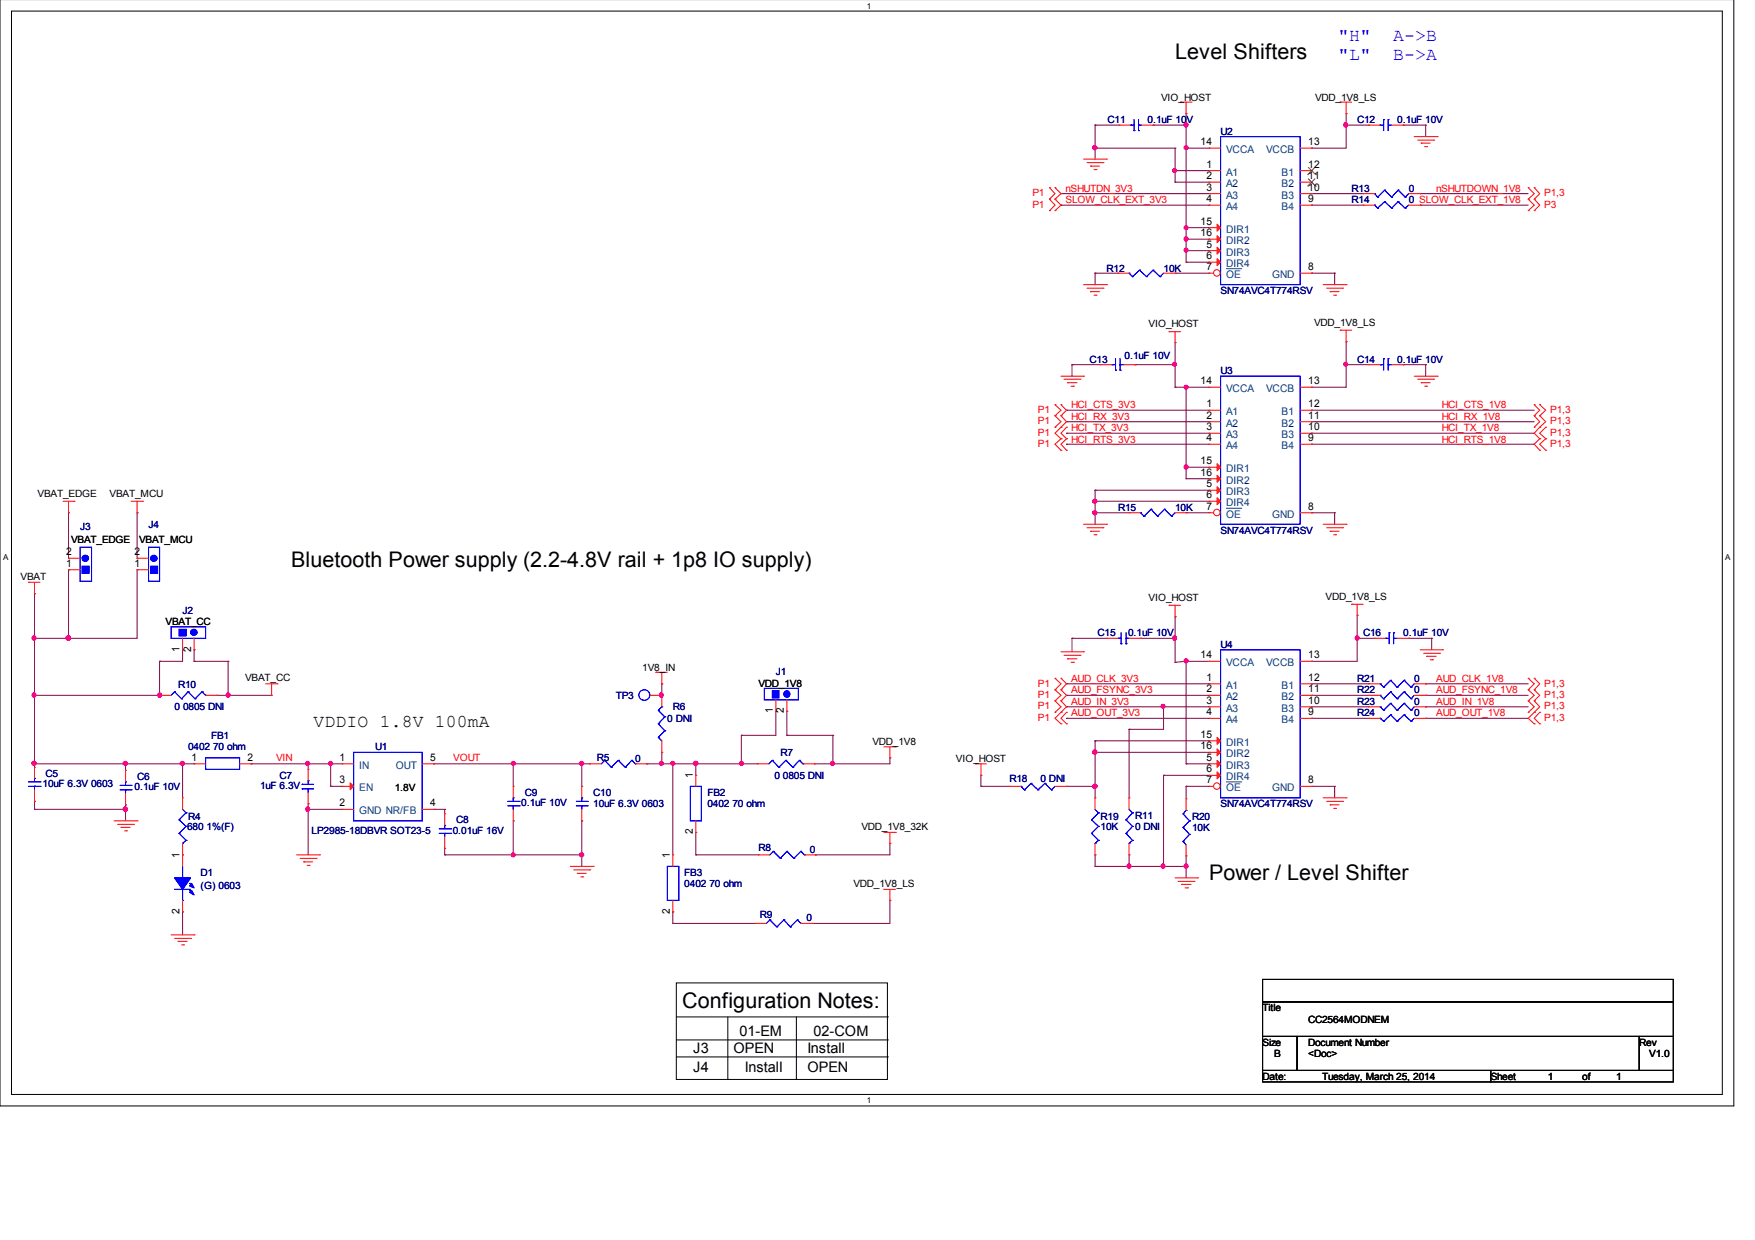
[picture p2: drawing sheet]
<svg xmlns="http://www.w3.org/2000/svg" width="297mm" height="210mm" viewBox="0 0 297 210" stroke-linecap="round" stroke-linejoin="round" font-family="sans-serif">
<path d="M0 -.1v187.3h293.5v-187.3M1.9 1.9h289.6v183.4h-289.6z" fill="none" stroke="#000" stroke-width=".17"/>
<g fill="#fff">
<path d="M146.7 .2h.7v1.4h-.7z"/>
<path d="M146.7 185.5h.7v1.5h-.7z"/>
<path d="M.5 93.6h.9v1.4h-.9z"/>
<path d="M292 93.6h.9v1.4h-.9z"/>
</g>
<g fill="none" stroke="#000" stroke-width=".17">
<path d="M114.5 166.4h35.7v16.3h-35.7zM114.5 172.1h35.7M114.5 176h35.7M114.5 178.9h35.7M123.2 172.1v10.6M134.8 172.1v10.6M150.2 172.1h.1M150.2 176h.1M150.2 178.9h.1M213.7 165.8h69.5v3.8h-69.5zM213.7 169.6h69.5v5.8h-69.5zM213.7 175.4h5.8v5.8h-5.8z"/>
<path d="M219.5 175.4h58v5.8h-58zM277.5 175.4h5.7v5.8h-5.7zM123.2 182.7h.1M134.8 182.7h.1M213.7 181.2h38.6v1.9h-38.6zM252.3 181.2h30.9v1.9h-30.9z"/>
</g>
<g fill="none" stroke="#800040" stroke-width=".17">
<path d="M200.7 19.2h.1M200.7 19.2v25.2M227.8 19.2h.1M227.8 19.2v5.9h-5.8M179.6 34.7h.1M179.6 32.8h.1M179.6 32.8h25M179.6 34.7h25M185.3 25.1h.1M185.3 21.2h.1M185.3 21.2v5.7M185.3 25.1h13.6"/>
<path d="M185.3 21.2h4.1M195.2 21.2h.1M195.2 21.2h5.5M198.9 28.9h.1M198.9 25.1h.1M198.9 30.8h.1M198.9 25.1v5.7M198.9 28.9h5.7M198.9 30.8h5.7M200.7 25.1h.1M200.7 21.2h.1M200.7 38.5h.1"/>
<path d="M200.7 25.1h3.9M200.7 38.5h3.9M222 32.8h.1M222 34.7h.1M222 25.1h.1M222 32.8h8.7M222 34.7h8.7M227.8 21.2h.1M227.8 21.2h3.8M237.5 21.2h.1M237.5 21.2h3.8M240.4 32.8h.1"/>
<path d="M240.4 34.7h.1M240.4 32.8h18.3M240.4 34.7h18.3M241.3 21.2h.1M241.3 21.2v1.9M185.3 46.2h.1M185.3 46.2v2M185.3 46.2h3.9M198.9 58h.1M198.9 46.2h.1M198.9 58v7.5M198.9 46.2h5.7"/>
<path d="M200.7 44.4h.1M200.7 42.4h.1M200.7 40.5h.1M200.7 44.4h3.9M200.7 40.5h3.9M200.7 42.4h3.9M222 46.2h.1M222 46.2h3.9M225.9 46.2h.1M225.9 46.2v2M227.8 57.8h.1M227.8 57.8v7.7h-5.8"/>
<path d="M180.5 75.2h.1M180.5 73.3h.1M180.5 71.4h.1M180.5 69.4h.1M180.5 75.2h24.1M180.5 73.3h24.1M180.5 71.4h24.1M180.5 69.4h24.1M181.4 61.7h.1M181.4 61.7h4.9M181.4 61.7v2M192.1 61.7h.1"/>
<path d="M192.1 61.7h6.8M198.9 65.5h.1M198.9 61.7h.1M198.9 65.5h5.7M200.7 79.1h.1M200.7 65.5h.1M200.7 65.5v15.5M200.7 79.1h3.9M222 65.5h.1M222 75.2h.1M222 73.3h.1M222 71.4h.1"/>
<path d="M222 69.4h.1M222 75.2h37.7M222 73.3h37.7M222 71.4h37.7M222 69.4h37.7M227.8 61.7h.1M227.8 61.7h3.8M237.5 61.7h.1M237.5 61.7h3.8M241.3 61.7h.1M241.3 61.7v2M11.6 86.8h.1"/>
<path d="M11.6 96.4h.1M11.6 86.8v7.7M11.6 96.4v11.6M23.2 86.8h.1M23.2 96.4h.1M23.2 96.4v11.6h-17.4M23.2 86.8v7.7M185.3 84.9h.1M185.3 86.8h.1M185.3 83h.1M185.3 84.9h19.3M185.3 83v5.7"/>
<path d="M185.3 86.8h5.8M185.3 83h19.3M200.7 86.8h.1M200.7 81h.1M200.7 86.8h3.9M200.7 81h3.9M222 86.8h.1M222 86.8h3.9M225.9 86.8h.1M225.9 86.8v1.9M5.8 117.7h.1M5.8 108h.1"/>
<path d="M5.8 100.5h.1M5.8 100.5v29.4M11.6 108h.1M27 111.9h.1M27 111.9v5.8h-21.2M30.9 110h.1M30.9 110v1.9h-3.9M32.9 110h.1M32.9 111.9h.1M32.9 111.9h5.7M32.9 110v1.9M36.7 117.7h.1"/>
<path d="M36.7 117.7h9.3M38.6 117.7h.1M38.6 111.9h.1M38.6 111.9v5.8M112 115.8h.1M112 115.8v1.9M180.5 119.6h.1M180.5 115.8h.1M180.5 117.7h.1M180.5 117.7h24.1M180.5 119.6h24.1M180.5 115.8h24.1"/>
<path d="M181.4 108h.1M181.4 108v2.3M181.4 108h5.9M193 108h.1M193 108h5.9M196.9 119.6h.1M196.9 119.6v3.9h-5.8M198.9 112.1h.1M198.9 108h.1M198.9 104.4h.1M198.9 104.4v7.7M200.7 111.9h.1"/>
<path d="M200.7 111.9h3.9M200.7 111.9l-1.8 .2M200.7 111.9v17.4M222 115.8h.1M222 117.7h.1M222 119.6h.1M222 111.9h.1M222 117.7h9.6M222 119.6h9.6M222 115.8h9.6M229.7 108h.1M229.7 104.2h.1"/>
<path d="M229.7 104.2v7.7h-7.7M229.7 108h3M238.4 108h.1M238.4 108h3.9M241.3 115.8h.1M241.3 117.7h.1M241.3 119.6h.1M241.3 117.7h17.4M241.3 119.6h17.4M241.3 115.8h17.4M242.3 108h.1M242.3 108v2"/>
<path d="M5.8 135.7h.1M5.8 129.3h.1M5.8 137h.1M5.8 129.3h27.1M5.8 137h15.5M5.8 135.7v1.3M21.3 129.3h.1M21.3 137h.1M21.3 136.2h.1M21.3 129.3v1.1M21.3 136.2v2.8M30.9 129.3h.1"/>
<path d="M30.9 129.3v5.8M42.5 129.3h.1M42.5 129.3h15.4M52.2 129.3h.1M52.2 137h.1M52.2 136.1h.1M52.2 129.3v.9M52.2 136.1v8.6M52.2 137h5.7M56 129.3h.1M56 133.1h.1M56 133.1h1.9"/>
<path d="M56 129.3v3.8M73.4 137h.1M73.4 129.3h.1M73.4 129.3h26.4M73.4 137h1.9M75.3 137h.1M75.3 137v.8M86.9 129.3h.1M86.9 139h.1M86.9 129.3v3.8M86.9 139v5.7M98.5 129.3h.1"/>
<path d="M98.5 139h.1M98.5 129.3v3.8M98.5 139v7.7M109.5 129.3h.1M109.5 129.3h18.7M112 129.3h.1M112 127.4h.1M112 127.4v1.9M113.9 129.3h.1M113.9 129.3v15.4M117.8 129.3h.1M117.8 129.3v1.9"/>
<path d="M125.5 124.5h.1M125.5 129.3h.1M125.5 124.5v4.8M131.3 120.4h.1M131.3 120.4v4.1h-5.8M133.2 120.4h.1M133.2 124.5h.1M133.2 124.5h7.8M133.2 120.4v4.1M137.8 129.3h.1M141 124.5h.1M141 129.3h.1"/>
<path d="M141 124.5v4.8M150.6 128.3h.1M150.6 128.3v1h-12.8M166 133.1h.1M166 131.2h.1M166 133.1h4.9M166 131.2v1.9M180.5 121.6h.1M180.5 133.1h.1M180.5 133.1h4.8M180.5 121.6h24.1M185.3 133.1h.1"/>
<path d="M185.3 125.4h.1M185.3 127.4h.1M185.3 125.4v9.7M185.3 125.4h19.3M185.3 127.4h19.3M191.1 123.5h.1M191.1 123.5v11.6M196.9 131.2h.1M196.9 131.2h7.7M196.9 131.2v15.5M200.7 133.1h.1M200.7 129.3h.1"/>
<path d="M200.7 129.3h3.9M200.7 133.1h3.9M200.7 133.1v2.1M222 121.6h.1M222 133.1h.1M222 133.1h3.9M222 121.6h9.6M225.9 133.1h.1M225.9 133.1v2M241.3 121.6h.1M241.3 121.6h17.4M30.9 154.4h.1"/>
<path d="M30.9 154.4v3.9M75.3 143.6h.1M75.3 144.7h.1M75.3 143.6v1.1M75.3 144.7h23.2M86.9 144.7h.1M98.5 144.7h.1M113.9 156.3h.1M113.9 154.4h.1M113.9 154.4v1.9M113.9 156.3h13.9M117.8 140.9h.1"/>
<path d="M117.8 144.7h.1M117.8 144.7h10.6M117.8 140.9v3.8M137.5 156.3h.1M138 144.7h.1M150.6 142.8h.1M150.6 152.4h.1M150.6 142.8v1.9h-12.6M150.6 152.4v3.9h-13.1M185.3 144.7h.1M185.3 146.7h.1M185.3 144.7v2"/>
<path d="M185.3 146.7h15.4M191.1 146.7h.1M191.1 144.7h.1M191.1 144.7v2M196.9 146.7h.1M200.7 144.9h.1M200.7 146.7h.1M200.7 144.9v3.7"/>
</g>
<g fill="#f0f" stroke="#f0f" stroke-width=".17">
<circle cx="56" cy="129.2" r=".34"/>
<circle cx="52" cy="137" r=".36"/>
<circle cx="52.1" cy="129.2" r=".34"/>
<circle cx="98.4" cy="129.2" r=".36"/>
<circle cx="125.5" cy="129.2" r=".34"/>
<circle cx="117.7" cy="129.2" r=".36"/>
<circle cx="86.9" cy="129.2" r=".34"/>
<circle cx="21.2" cy="129.2" r=".36"/>
<circle cx="21.2" cy="137" r=".38"/>
<circle cx="27" cy="117.7" r=".36"/>
<circle cx="5.8" cy="129.2" r=".34"/>
<circle cx="5.7" cy="117.7" r=".36"/>
<circle cx="38.6" cy="117.7" r=".36"/>
<circle cx="30.9" cy="129.2" r=".36"/>
<circle cx="98.4" cy="144.7" r=".36"/>
<circle cx="86.9" cy="144.7" r=".34"/>
<circle cx="113.9" cy="129.2" r=".34"/>
<circle cx="111.9" cy="129.2" r=".34"/>
<circle cx="140.9" cy="129.2" r=".34"/>
<circle cx="111.9" cy="117.7" r=".36"/>
<circle cx="185.3" cy="84.9" r=".36"/>
<circle cx="200.7" cy="79.1" r=".36"/>
<circle cx="185.3" cy="86.8" r=".36"/>
<circle cx="198.8" cy="61.7" r=".34"/>
<circle cx="227.8" cy="61.7" r=".34"/>
<circle cx="200.7" cy="65.5" r=".34"/>
<circle cx="185.3" cy="133.1" r=".36"/>
<circle cx="185.3" cy="25" r=".36"/>
<circle cx="198.8" cy="28.9" r=".34"/>
<circle cx="200.7" cy="146.6" r=".36"/>
<circle cx="196.8" cy="146.6" r=".36"/>
<circle cx="191.1" cy="146.6" r=".36"/>
<circle cx="196.8" cy="119.6" r=".34"/>
<circle cx="198.8" cy="108" r=".36"/>
<circle cx="229.7" cy="108" r=".36"/>
<circle cx="200.7" cy="111.9" r=".34"/>
<circle cx="200.7" cy="21.1" r=".36"/>
<circle cx="227.7" cy="21.1" r=".36"/>
<circle cx="200.7" cy="38.5" r=".34"/>
<circle cx="200.7" cy="25" r=".34"/>
<circle cx="200.7" cy="42.3" r=".34"/>
<circle cx="200.7" cy="40.4" r=".36"/>
<circle cx="11.6" cy="108" r=".38"/>
<circle cx="5.7" cy="108" r=".36"/>
<circle cx="185.3" cy="127.3" r=".38"/>
</g>
<g fill="none" stroke="#f00" stroke-width=".17">
<path d="M199.8 17.3h.1M199.8 17.3h2M200.7 19.2h.1M200.7 17.3v1.9M226.8 17.3h.1M226.8 17.3h2M227.8 19.2h.1M227.8 17.3v1.9M177.6 33.7h.1M177.6 35.7h.1M177.6 31.8h.1M177.6 33.7l1 1-1 1"/>
<path d="M177.6 31.8l1 1-1 .9M178.6 35.7h.1M178.6 33.7h.1M178.6 31.8h.1M178.6 33.7l1 1-1 1M178.6 31.8l1 1-1 .9M183.4 26.9h3.9M184 27.5h2.7M184.6 28.1h.1M184.6 28.1h1.5M185.2 28.7h.3M185.5 28.7h.1"/>
<path d="M186.7 27.5h.1M187.3 26.9h.1M189.4 21.2h.1M189.4 21.2h1.9M193.2 21.2h2M195.2 21.2h.1M239.4 23.1h3.8M239.9 23.7h2.8M240.5 24.2h.1M240.5 24.2h1.6M241.1 24.8h.4M241.5 24.8h.1"/>
<path d="M242.7 23.7h.1M243.2 23.1h.1M258.7 33.7h.1M258.7 35.7h.1M258.7 31.8h.1M258.7 33.7l1 1-1 1M258.7 31.8l1 1-1 .9M259.7 33.7h.1M259.7 35.7h.1M259.7 31.8h.1M259.7 33.7l.9 1-.9 1M259.7 31.8l.9 1-.9 .9"/>
<path d="M183.4 48.2h3.9M184 48.8h2.7M184.6 49.4h.1M184.6 49.4h1.5M185.2 50h.3M185.5 50h.1M186.7 48.8h.1M187.3 48.2h.1M189.2 46.2h.1M189.2 46.2h1.9M196.9 46.2h2M197.9 56.1h.1"/>
<path d="M197.9 56.1h1.9M198.9 58h.1M198.9 46.2h.1M198.9 56.1v1.9M223.9 48.2h3.9M224.5 48.8h2.7M225.1 49.4h.1M225.1 49.4h1.6M225.7 50h.4M226.1 50h.1M226.8 55.9h.1M226.8 55.9h2"/>
<path d="M227.2 48.8h.1M227.8 57.8h.1M227.8 48.2h.1M227.8 55.9v1.9M178.6 68.5h.1M178.6 70.4h.1M178.6 72.3h.1M178.6 68.5l1 .9-1 1M178.6 70.4l1 1-1 .9M179.6 70.4h.1M179.6 68.5h.1M179.6 72.3h.1"/>
<path d="M179.6 74.3h.1M179.6 76.2h.1M179.6 63.7h3.8M179.6 68.5l.9 .9-.9 1M179.6 70.4l.9 1-1.9 1.9 1 1M179.6 74.3l-1 .9 1 1M180.1 64.2h2.7M180.5 72.3h.1M180.5 74.3h.1M180.5 76.2h.1M180.5 72.3l-.9 1 .9 1M180.5 74.3l-.9 .9 .9 1"/>
<path d="M180.7 64.8h.1M180.7 64.8h1.6M181.3 65.4h.4M181.7 65.4h.1M182.8 64.2h.1M183.4 63.7h.1M186.3 61.7h.1M186.3 61.7h1.9M190.2 61.7h1.9M192.1 61.7h.1M204.6 79.1h.1M204.6 79.1h2"/>
<path d="M220 69.4h2M220 71.4h2M220 73.3h2M220 75.2h2M220 65.5h2M222 69.4h.1M222 71.4h.1M222 73.3h.1M222 75.2h.1M222 65.5h.1M239.4 63.7h3.8M239.9 64.2h2.8"/>
<path d="M240.5 64.8h.1M240.5 64.8h1.6M241.1 65.4h.4M241.5 65.4h.1M242.7 64.2h.1M243.2 63.7h.1M259.7 70.4h.1M259.7 72.3h.1M259.7 68.5h.1M259.7 70.4l.9 1-.9 .9M259.7 68.5l.9 .9-.9 1M260.6 70.4h.1"/>
<path d="M260.6 72.3h.1M260.6 68.5h.1M260.6 74.3h.1M260.6 76.2h.1M260.6 70.4l1 1-1 .9M260.6 68.5l1 .9-1 1M260.6 72.3l-.9 1 .9 1M260.6 74.3l-.9 .9 .9 1M261.6 72.3h.1M261.6 74.3h.1M261.6 76.2h.1M261.6 72.3l-1 1 1 1"/>
<path d="M261.6 74.3l-1 .9 1 1M4.8 98.6h.1M4.8 98.6h2M5.8 98.6v1.9M10.7 84.9h1.8M11.6 86.8h.1M11.6 96.4h.1M11.6 94.5h.1M11.6 84.9v1.9M11.6 96.4h1.9M11.6 94.5h1.9M12.5 84.9h.1"/>
<path d="M22.2 84.9h1.9M23.2 86.8h.1M23.2 84.9v1.9M24.1 84.9h.1M183.4 88.7h3.9M184 89.3h2.7M184.6 89.9h.1M184.6 89.9h1.5M185.2 90.5h.3M185.5 90.5h.1M186.7 89.3h.1M187.3 88.7h.1"/>
<path d="M220 86.8h2M222 86.8h.1M223.9 88.7h3.9M224.5 89.3h2.7M225.1 89.9h.1M225.1 89.9h1.6M225.7 90.5h.4M226.1 90.5h.1M227.2 89.3h.1M227.8 88.7h.1M5.8 100.5h.1M30.9 110h.1"/>
<path d="M30.9 108v2M32.9 110h.1M32.9 108v2M45 115.8h1.9M46 117.7h.1M46 115.8v1.9M46.9 115.8h.1M110.1 117.7h1.9M111 113.8h.1M111 113.8h1.9M112 115.8h.1M112 117.7h.1"/>
<path d="M112 113.8v2M178.6 116.8h.1M178.6 118.6h.1M178.6 114.8h.1M178.6 114.8l1 1-1 1M178.6 116.8l1 .9-1 .9M178.6 118.6l1 1-1 1M179.6 118.6h.1M179.6 116.8h.1M179.6 114.8h.1M179.6 110.3h3.8M179.6 116.8l.9 .9-.9 .9"/>
<path d="M179.6 114.8l.9 1-.9 1M179.6 118.6l.9 1-1.9 2 1 .9M180.1 110.9h2.7M180.7 111.5h.1M180.7 111.5h1.6M181.3 112.1h.4M181.7 112.1h.1M182.8 110.9h.1M183.4 110.3h.1M197.9 102.5h.1M197.9 102.5h1.9M198.9 104.4h.1"/>
<path d="M198.9 102.5v1.9M228.8 102.3h.1M228.8 102.3h1.9M229.7 104.2h.1M229.7 102.3v1.9M231.6 115.8h.1M231.6 115.8h2M239.4 115.8h1.9M240.4 110h3.8M241 110.6h2.7M241.3 115.8h.1M241.5 111.1h.1"/>
<path d="M241.5 111.1h1.6M242.1 111.7h.4M242.5 111.7h.1M243.7 110.6h.1M244.2 110h.1M258.7 114.8h.1M258.7 116.8h.1M258.7 118.6h.1M258.7 114.8l1 1-1 1M258.7 116.8l1 .9-1 .9M258.7 118.6l1 1-1 1M259.7 114.8h.1"/>
<path d="M259.7 116.8h.1M259.7 118.6h.1M259.7 114.8l.9 1-.9 1M259.7 116.8l.9 .9-.9 .9M259.7 118.6l.9 1-1.9 2 1 .9M5.8 129.9h.1M5.8 135.7h.1M5.8 129.9v1.9M5.8 133.7v2M19.3 139h3.9M19.9 139.5h2.7M22.6 139.5h.1"/>
<path d="M23.2 139h.1M32.9 129.3h.1M32.9 129.3h1.9M40.6 129.3h1.9M42.5 129.3h.1M52.2 130.2h.1M52.2 136.1h.1M52.2 130.2v2M52.2 134.1v2M86.9 133.1h.1M86.9 139h.1M86.9 133.1v2"/>
<path d="M86.9 137v2M98.5 133.1h.1M98.5 139h.1M98.5 133.1v2M98.5 137v2M117.8 131.2h.1M117.8 131.2v1.9M117.8 139v1.9M149.6 126.4h2M150.6 128.3h.1M150.6 126.4v1.9M151.6 126.4h.1"/>
<path d="M165.1 129.3h.1M165.1 129.3h1.9M166 131.2h.1M166 129.3v1.9M170.9 133.1h.1M170.9 133.1h1.9M178.6 120.6h.1M178.6 133.1h1.9M179.6 120.6h.1M179.6 122.5h.1M180.5 120.6h.1M180.5 122.5h.1"/>
<path d="M180.5 133.1h.1M180.5 120.6l-.9 1 .9 .9M223.9 135.1h3.9M224.5 135.7h2.7M225.1 136.2h.1M225.1 136.2h1.6M225.7 136.8h.4M226.1 136.8h.1M227.2 135.7h.1M227.8 135.1h.1M258.7 120.6h.1M259.7 120.6h.1"/>
<path d="M259.7 122.5h.1M260.6 120.6h.1M260.6 122.5h.1M260.6 120.6l-.9 1 .9 .9M20.5 140.1h.1M20.5 140.1h1.5M21.1 140.6h.3M21.4 140.6h.1M29 158.3h3.9M29.5 158.8h2.8M30.1 159.4h.1M30.1 159.4h1.6"/>
<path d="M30.7 159.9h.4M31.1 159.9h.1M32.3 158.8h.1M32.9 158.3h.1M50.2 144.7h3.9M50.8 145.3h2.7M51.4 145.9h.1M51.4 145.9h1.5M52 146.5h.3M52.3 146.5h.1M53.5 145.3h.1M54.1 144.7h.1"/>
<path d="M96.5 146.7h3.9M97.1 147.2h2.7M97.7 147.8h.1M97.7 147.8h1.5M98.3 148.4h.3M98.6 148.4h.1M99.8 147.2h.1M100.4 146.7h.1M117.8 140.9h.1M149.6 150.6h.1M149.6 140.9h2M149.6 150.6h2"/>
<path d="M150.6 142.8h.1M150.6 152.4h.1M150.6 140.9v1.9M150.6 150.6v1.8M151.6 140.9h.1M198.9 148.6h3.8M199.4 149.2h2.7M200 149.7h.1M200 149.7h1.6M200.6 150.3h.4M201 150.3h.1M202.1 149.2h.1"/>
<path d="M202.7 148.6h.1"/>
</g>
<g fill="none" stroke="#00f" stroke-width=".17">
<path d="M191.3 21.2h.1M191.3 21.2h.6M191.9 22.1h.1M191.9 20.2v1.9M192.7 22.1h.1M192.7 21.2h.1M192.7 20.2v1.9M192.7 21.2h.5M191.1 46.2h.1M191.1 46.2l.6 .6M191.7 46.8h.1M192.9 45.7h.1"/>
<path d="M192.9 45.7l-1.2 1.1M192.9 45.7l1.2 1.1M194.1 46.8h.1M195.2 45.7h.1M195.2 45.7l1.1 1.1M195.2 45.7l-1.1 1.1M196.3 46.8h.1M196.9 46.2l-.6 .6M188.2 61.7h.1M188.2 61.7h.6M188.8 62.7h.1M188.8 60.7v2"/>
<path d="M189.6 62.7h.1M189.6 61.7h.1M189.6 60.7v2M189.6 61.7h.6M206.6 63.7h13.4v25h-13.4zM13.5 92.6h2v5.8h-2zM29 106.1h5.8v1.9h-5.8zM233.6 115.8h.1M233.6 115.8l.6 .5M234.2 116.3h.1M235.4 115.2h.1M235.4 115.2l-1.2 1.1"/>
<path d="M235.4 115.2l1.1 1.1M236.5 116.3h.1M237.7 115.2h.1M237.7 115.2l1.1 1.1M237.7 115.2l-1.2 1.1M238.8 116.3h.1M239.4 115.8l-.6 .5M4.8 132.3h2M4.8 133.1h2M5.8 131.8h.1M5.8 133.1h.1M5.8 131.8v.5"/>
<path d="M5.8 133.1v.6M6.8 132.3h.1M6.8 133.1h.1M34.8 128.3h5.8v1.9h-5.8zM51.1 132.8h.1M51.1 133.5h.1M51.1 132.8h2M51.1 133.5h2M52.2 132.2h.1M52.2 133.5h.1M52.2 132.2v.6M52.2 133.5v.6"/>
<path d="M85.9 135.7h2M85.9 136.4h2M86.9 135.1h.1M86.9 136.4h.1M86.9 135.1v.6M86.9 136.4v.6M87.9 135.7h.1M87.9 136.4h.1M97.5 135.7h1.9M97.5 136.4h1.9M98.5 135.1h.1M98.5 136.4h.1"/>
<path d="M98.5 135.1v.6M98.5 136.4v.6M99.4 135.7h.1M99.4 136.4h.1M116.8 133.1h1.9v5.9h-1.9zM172.8 133.1h.1M172.8 133.1l.6 .6M173.4 133.7h.1M174.5 132.6h.1M174.5 132.6l-1.1 1.1M174.5 132.6l1.2 1.1M175.7 133.7h.1"/>
<path d="M176.9 132.6h.1M176.9 132.6l1.1 1.1M176.9 132.6l-1.2 1.1M178 133.7h.1M178.6 133.1l-.6 .6"/>
<circle cx="109.1" cy="117.7" r=".91"/>
</g>
<g fill="#00f" stroke="#00f" stroke-width=".17">
<path d="M13.9 95.9h1.2v1.1h-1.2z" fill-rule="evenodd"/>
<path d="M13.9 95.9h1.2v1.1h-1.2z" fill-rule="evenodd"/>
<path d="M30.3 106.5h1.2v1.1h-1.2z" fill-rule="evenodd"/>
<path d="M30.3 106.5h1.2v1.1h-1.2z" fill-rule="evenodd"/>
<circle cx="14.5" cy="94.5" r=".53"/>
<circle cx="32.8" cy="107" r=".53"/>
</g>
<path d="M206 78.5l.6 .6-.6 .6z" fill="#f00" stroke="#f00" stroke-width=".17"/>
<circle cx="206" cy="86.8" r=".55" fill="#fff" stroke="#f00" stroke-width=".17"/>
<g fill="none" stroke="#f00" stroke-width=".17">
<path d="M231.6 21.2h.1M231.6 21.2h2M235.5 21.2h2M237.5 21.2h.1M204.6 65.5h.1M204.6 75.2h.1M204.6 73.3h.1M204.6 71.4h.1M204.6 69.4h.1M204.6 65.5h2M204.6 75.2h2M204.6 73.3h2"/>
<path d="M204.6 71.4h2M204.6 69.4h2M204.6 86.8h.1M204.6 81h.1M204.6 83h.1M204.6 84.9h.1M204.6 86.8h.8M204.6 81h2M204.6 83h2M204.6 84.9h2M112 117.7h.1M112 117.7v1.9"/>
<path d="M131.3 118.5v1.9M133.2 118.5v1.9M187.3 108h.1M187.3 108h1.9M191.1 108h1.9M193 108h.1M220 117.7h2M220 115.8h2M220 119.6h2M220 111.9h2M222 115.8h.1M222 117.7h.1"/>
<path d="M222 119.6h.1M222 111.9h.1M231.6 117.7h.1M231.6 117.7h2M239.4 117.7h1.9M241.3 117.7h.1M112 127.4h.1M112 125.4v2M131.3 120.4h.1M133.2 120.4h.1M191.1 135.1h.1M191.1 135.1v1.9"/>
<path d="M200.7 135.2h.1M200.7 135.2v2M204.6 125.4h.1M204.6 125.4h2M220 133.1h2M220 121.6h2M222 133.1h.1M222 121.6h.1M113.9 144.7h.1M113.9 154.4h.1M113.9 144.7v2M113.9 152.4v2"/>
<path d="M191.1 144.7h.1M191.1 142.8v1.9M200.7 144.9h.1M200.7 143v1.9"/>
</g>
<path d="M207.5 86h2.6M210.1 86h.1" fill="none" stroke="#004080" stroke-width=".17"/>
<g fill="#f00" stroke="#f00" stroke-width=".17">
<path d="M206 80.4l.6 .6-.6 .6z"/>
<path d="M206 82.4l.6 .6-.6 .6z"/>
<path d="M206 84.3l.6 .6-.6 .5z"/>
<path d="M206 124.8l.6 .6-.6 .6z"/>
</g>
<g fill="none" stroke="#00f" stroke-width=".17">
<path d="M233.6 21.2h.1M233.6 21.2h.6M234.2 20.2h.1M234.2 20.2v1.9M234.9 20.2h.1M234.9 21.2h.1M234.9 20.2v1.9M234.9 21.2h.6M112 119.6h.1M112 119.6l-.6 .6M129.4 116.5h5.7v2h-5.7zM189.2 108h.1"/>
<path d="M189.2 108h.5M189.7 109h.1M189.7 107.1v1.9M190.6 109h.1M190.6 108h.1M190.6 107.1v1.9M190.6 108h.5M206.6 110h13.4v25.1h-13.4zM233.6 117.7h.1M233.6 117.7l.6 .6M234.2 118.3h.1M235.4 117.1h.1"/>
<path d="M235.4 117.1l-1.2 1.2M235.4 117.1l1.1 1.2M236.5 118.3h.1M237.7 117.1h.1M237.7 117.1l1.1 1.2M237.7 117.1l-1.2 1.2M238.8 118.3h.1M239.4 117.7l-.6 .6M111.4 124.8h.1M111.4 122.5h.1M111.4 120.2h.1M111.4 124.8l.6 .6"/>
<path d="M111.4 122.5l1.1 1.2M111.4 120.2l1.1 1.1M112.5 123.7h.1M112.5 121.3h.1M112.5 123.7l-1.1 1.1M112.5 121.3l-1.1 1.2M190.6 138.8h.1M190.6 138.8l1.1 1.1M191.1 137l.6 .6M191.7 137.6h.1M191.7 139.9h.1M191.7 137.6l-1.1 1.2"/>
<path d="M191.7 139.9l-1.1 1.2M200.2 137.8h.1M200.2 137.8l1.1 1.2M200.7 137.2h.1M200.7 137.2l-.5 .6M201.3 139h.1M201.3 139l-1.1 1.1M112.9 146.7h2v5.7h-2zM190.6 141.1h.1M190.6 141.1l1.1 1.2M191.1 142.8h.1M191.7 142.3h.1"/>
<path d="M191.7 142.3l-.6 .5M200.2 142.4h.1M200.2 140.1h.1M200.2 142.4l.5 .6M200.2 140.1l1.1 1.1M201.3 141.2h.1M201.3 141.2l-1.1 1.2"/>
</g>
<g fill="#00f" stroke="#00f" stroke-width=".17">
<path d="M130.7 116.9h1.1v1.2h-1.1z" fill-rule="evenodd"/>
<path d="M130.7 116.9h1.1v1.2h-1.1z" fill-rule="evenodd"/>
<circle cx="133.2" cy="117.5" r=".53"/>
</g>
<circle cx="206" cy="133.1" r=".55" fill="#fff" stroke="#f00" stroke-width=".17"/>
<g fill="none" stroke="#f00" stroke-width=".17">
<path d="M204.6 38.5h.1M204.6 38.5h2M220 28.9h2M220 30.8h2M220 32.8h2M220 34.7h2M220 25.1h2M222 28.9h.1M222 30.8h.1M222 32.8h.1M222 34.7h.1M222 25.1h.1"/>
<path d="M220 46.2h2M222 46.2h.1M204.6 111.9h.1M204.6 119.6h.1M204.6 117.7h.1M204.6 115.8h.1M204.6 111.9h2M204.6 119.6h2M204.6 117.7h2M204.6 115.8h2M204.6 133.1h.1M204.6 127.4h.1"/>
<path d="M204.6 121.6h.1M204.6 129.3h.1M204.6 131.2h.1M204.6 133.1h.8M204.6 127.4h2M204.6 121.6h2M204.6 129.3h2M204.6 131.2h2M128.4 144.7h.1M128.4 144.7h1.9M136.1 144.7h1.9M138 144.7h.1"/>
</g>
<path d="M207.5 132.3h2.6M210.1 132.3h.1" fill="none" stroke="#004080" stroke-width=".17"/>
<g fill="#f00" stroke="#f00" stroke-width=".17">
<path d="M206 126.8l.6 .6-.6 .5z"/>
<path d="M206 128.7l.6 .6-.6 .6z"/>
<path d="M206 130.7l.6 .5-.6 .6z"/>
<path d="M206 37.9l.6 .6-.6 .6z"/>
</g>
<g fill="none" stroke="#00f" stroke-width=".17">
<path d="M206.6 23.1h13.4v25.1h-13.4zM130.9 144.1h.1M130.9 144.1l-.6 .6M130.9 144.1l1.2 1.2M132.1 145.3h.1M133.2 144.1h.1M133.2 144.1l-1.1 1.2M133.2 144.1l1.2 1.2M134.4 145.3h.1M135.6 144.1h.1M135.6 144.1l-1.2 1.2M135.6 144.1l.5 .6"/>
<path d="M136.1 144.7h.1"/>
</g>
<path d="M221.3 29.6h.1M221.3 31.5h.1M221.4 28.3l1.3 1.3M221.4 30.2l1.3 1.3M222.6 28.3l-1.3 1.3M222.6 30.2l-1.3 1.3M222.7 29.6h.1M222.7 31.5h.1" fill="none" stroke="#804000" stroke-width=".17"/>
<circle cx="206" cy="46.2" r=".55" fill="#fff" stroke="#f00" stroke-width=".17"/>
<g fill="none" stroke="#f00" stroke-width=".17">
<path d="M204.6 25.1h.1M204.6 34.7h.1M204.6 32.8h.1M204.6 30.8h.1M204.6 28.9h.1M204.6 25.1h2M204.6 34.7h2M204.6 32.8h2M204.6 30.8h2M204.6 28.9h2M230.7 32.8h.1M230.7 34.7h.1"/>
<path d="M230.7 34.7h2M230.7 32.8h2M238.4 34.7h2M238.4 32.8h2M240.4 32.8h.1M240.4 34.7h.1M204.6 46.2h.1M204.6 40.5h.1M204.6 42.4h.1M204.6 44.4h.1M204.6 46.2h.8M204.6 40.5h2"/>
<path d="M204.6 42.4h2M204.6 44.4h2M231.6 61.7h.1M231.6 61.7h2M235.5 61.7h2M237.5 61.7h.1M23.2 96.4h.1M23.2 94.5h.1M23.2 96.4h1.9M23.2 94.5h1.9M191.1 86.8h.1M191.1 86.8h1.9"/>
<path d="M198.9 86.8h1.8M200.7 86.8h.1M27 117.7h.1M27 117.7h2M34.8 117.7h1.9M36.7 117.7h.1M231.6 119.6h.1M231.6 119.6h2M232.7 108h.1M232.7 108h1.8M236.5 108h1.9M238.4 108h.1"/>
<path d="M239.4 119.6h1.9M241.3 119.6h.1M21.3 130.4h.1M21.3 136.2h.1M21.3 130.4v1.9M21.3 134.3v1.9M30.9 135.1h.1M30.9 135.1v1.9M57.9 129.3h.1M57.9 133.1h.1M57.9 137h.1M57.9 129.3h2"/>
<path d="M57.9 133.1h2M57.9 137h2M71.5 129.3h1.9M71.5 137h1.9M73.4 129.3h.1M73.4 137h.1M75.3 137.8h.1M75.3 137.8v1.9M99.8 129.3h.1M99.8 129.3h2M107.5 129.3h2M109.5 129.3h.1"/>
<path d="M128.2 129.3h.1M128.2 129.3h1.9M135.9 129.3h1.9M137.8 129.3h.1M185.3 135.1h.1M185.3 135.1v1.9M231.6 121.6h.1M231.6 121.6h2M239.4 121.6h1.9M241.3 121.6h.1M30.9 144.7h.1M30.9 154.4h.1"/>
<path d="M30.9 142.8v3.9M30.9 152.4v2M75.3 143.6h.1M75.3 141.7v1.9M127.8 156.3h.1M127.8 156.3h1.9M135.6 156.3h1.9M137.5 156.3h.1M185.3 144.7h.1M185.3 142.8v1.9"/>
</g>
<path d="M207.5 45.5h2.6M210.1 45.5h.1" fill="none" stroke="#004080" stroke-width=".17"/>
<g fill="#f00" stroke="#f00" stroke-width=".17">
<path d="M206 39.9l.6 .6-.6 .6z"/>
<path d="M206 41.8l.6 .6-.6 .6z"/>
<path d="M206 43.8l.6 .6-.6 .6z"/>
<path d="M59.3 132.5l.6 .6-.6 .6z"/>
</g>
<g fill="none" stroke="#00f" stroke-width=".17">
<path d="M232.7 32.8h.1M232.7 34.7h.1M232.7 32.8l.5 .6M232.7 34.7l.5 .5M233.2 33.4h.1M233.2 35.2h.1M234.4 32.2h.1M234.4 34.1h.1M234.4 32.2l-1.2 1.2M234.4 32.2l1.1 1.2M234.4 34.1l-1.2 1.1M234.4 34.1l1.1 1.1"/>
<path d="M235.5 33.4h.1M235.5 35.2h.1M236.6 32.2h.1M236.6 34.1h.1M236.6 32.2l1.2 1.2M236.6 32.2l-1.1 1.2M236.6 34.1l1.2 1.1M236.6 34.1l-1.1 1.1M237.8 33.4h.1M237.8 35.2h.1M238.4 32.8l-.6 .6M238.4 34.7l-.6 .5"/>
<path d="M233.6 61.7h.1M233.6 61.7h.6M234.2 60.7h.1M234.2 60.7v2M234.9 60.7h.1M234.9 61.7h.1M234.9 60.7v2M234.9 61.7h.6M25.1 92.6h1.9v5.8h-1.9zM193 86.8h.1M193 86.8l.6 .6M193.6 87.4h.1"/>
<path d="M194.8 86.2h.1M194.8 86.2l-1.2 1.2M194.8 86.2l1.1 1.2M195.9 87.4h.1M197.1 86.2h.1M197.1 86.2l1.2 1.2M197.1 86.2l-1.2 1.2M198.3 87.4h.1M198.9 86.8l-.6 .6M29.5 117.1h.1M29.5 117.1l-.5 .6M29.5 117.1l1.2 1.2"/>
<path d="M30.7 118.3h.1M31.8 117.1h.1M31.8 117.1l-1.1 1.2M31.8 117.1l1.2 1.2M33 118.3h.1M34.2 117.1h.1M34.2 117.1l-1.2 1.2M34.2 117.1l.6 .6M34.8 117.7h.1M233.6 119.6h.1M233.6 119.6l.6 .6M234.5 108h.1"/>
<path d="M234.5 108h.6M235.1 107.1h.1M235.1 107.1v1.9M235.4 119.1h.1M235.4 119.1l-1.2 1.1M235.4 119.1l1.1 1.1M235.9 107.1h.1M235.9 108h.1M235.9 107.1v1.9M235.9 108h.6M237.7 119.1h.1M237.7 119.1l1.1 1.1"/>
<path d="M237.7 119.1l-1.2 1.1M239.4 119.6l-.6 .6M20.3 132.9h1.9M20.3 133.7h1.9M21.3 132.3h.1M21.3 133.7h.1M21.3 132.3v.6M21.3 133.7v.6M22.2 132.9h.1M22.2 133.7h.1M30.3 138.8h.1M30.3 138.8l1.2 1.1"/>
<path d="M30.9 137l.6 .6M31.5 137.6h.1M31.5 139.9h.1M31.5 137.6l-1.2 1.2M31.5 139.9l-1.2 1.2M59.9 127.4h11.6v11.6h-11.6zM75.3 139.7h.1M75.3 139.7v.6M102.4 128.7h.1M102.4 128.7l-.6 .6M102.4 128.7l1.1 1.2M103.5 129.9h.1"/>
<path d="M104.6 128.7h.1M104.6 128.7l-1.1 1.2M104.6 128.7l1.2 1.2M105.8 129.9h.1M106.9 128.7h.1M106.9 128.7l-1.1 1.2M106.9 128.7l.6 .6M107.5 129.3h.1M130.7 128.7h.1M130.7 128.7l-.6 .6M130.7 128.7l1.1 1.2M131.8 129.9h.1"/>
<path d="M133 128.7h.1M133 128.7l-1.2 1.2M133 128.7l1.2 1.2M134.2 129.9h.1M135.3 128.7h.1M135.3 128.7l-1.1 1.2M135.3 128.7l.6 .6M135.9 129.3h.1M184.7 138.8h.1M184.7 138.8l1.2 1.1M185.3 137l.6 .6M185.9 137.6h.1"/>
<path d="M185.9 139.9h.1M185.9 137.6l-1.2 1.2M185.9 139.9l-1.2 1.2M233.6 121.6h.1M233.6 121.6l.6 .5M234.2 122.1h.1M234.2 120.2h.1M235.4 121h.1M235.4 121l-1.2 1.1M235.4 121l1.1 1.1M236.5 122.1h.1M236.5 120.2h.1"/>
<path d="M237.7 121h.1M237.7 121l1.1 1.1M237.7 121l-1.2 1.1M238.8 122.1h.1M238.8 120.2h.1M239.4 121.6l-.6 .5M29.5 150.6h.1M29.5 150.6h2.8M30.3 141.1h.1M30.3 141.1l1.2 1.2M30.9 142.8h.1M30.9 148.6h.1"/>
<path d="M30.9 152.4h.1M30.9 146.7v1.9M30.9 150.6v1.8M31.5 142.3h.1M31.5 142.3l-.6 .5M32.1 149.5h.1M32.1 150.7h.1M32.1 149.5l.6 .6M32.1 150.7l.6 .6M74.3 140.3h2M74.3 141.1h2M75.3 141.1h.1"/>
<path d="M75.3 141.1v.6M76.3 140.3h.1M76.3 141.1h.1M130.3 155.7h.1M130.3 155.7l-.6 .6M130.3 155.7l1.2 1.2M131.5 156.9h.1M132.7 155.7h.1M132.7 155.7l-1.2 1.2M132.7 155.7l1.1 1.2M133.8 156.9h.1M135 155.7h.1"/>
<path d="M135 155.7l-1.2 1.2M135 155.7l.6 .6M135.6 156.3h.1M184.7 141.1h.1M184.7 141.1l1.2 1.2M185.3 142.8h.1M185.9 142.3h.1M185.9 142.3l-.6 .5"/>
</g>
<g fill="#00f" stroke="#00f" stroke-width=".17">
<path d="M25.5 95.9h1.2v1.1h-1.2z" fill-rule="evenodd"/>
<path d="M25.5 95.9h1.2v1.1h-1.2z" fill-rule="evenodd"/>
<path d="M29.5 148.6h2.8l-1.4 2z" fill-rule="evenodd"/>
<path d="M32.1 151.1l.3-.4 .5 .8z" fill-rule="evenodd"/>
<path d="M32.4 149.5l.5 .8-.8-.3z" fill-rule="evenodd"/>
<path d="M29.5 148.6h2.8l-1.4 2z" fill-rule="evenodd"/>
<path d="M32.1 151.1l.3-.4 .5 .8z" fill-rule="evenodd"/>
<path d="M32.4 149.5l.5 .8-.8-.3z" fill-rule="evenodd"/>
<circle cx="26.1" cy="94.5" r=".53"/>
</g>
<g fill="#f0f" stroke="#f0f" stroke-width=".17">
<circle cx="56" cy="129.2" r=".34"/>
<circle cx="52" cy="137" r=".36"/>
<circle cx="52.1" cy="129.2" r=".34"/>
<circle cx="98.4" cy="129.2" r=".36"/>
<circle cx="125.5" cy="129.2" r=".34"/>
<circle cx="117.7" cy="129.2" r=".36"/>
<circle cx="86.9" cy="129.2" r=".34"/>
<circle cx="21.2" cy="129.2" r=".36"/>
<circle cx="21.2" cy="137" r=".38"/>
<circle cx="27" cy="117.7" r=".36"/>
<circle cx="5.8" cy="129.2" r=".34"/>
<circle cx="5.7" cy="117.7" r=".36"/>
<circle cx="38.6" cy="117.7" r=".36"/>
<circle cx="30.9" cy="129.2" r=".36"/>
<circle cx="98.4" cy="144.7" r=".36"/>
<circle cx="86.9" cy="144.7" r=".34"/>
<circle cx="113.9" cy="129.2" r=".34"/>
<circle cx="111.9" cy="129.2" r=".34"/>
<circle cx="140.9" cy="129.2" r=".34"/>
<circle cx="111.9" cy="117.7" r=".36"/>
<circle cx="185.3" cy="84.9" r=".36"/>
<circle cx="200.7" cy="79.1" r=".36"/>
<circle cx="185.3" cy="86.8" r=".36"/>
<circle cx="198.8" cy="61.7" r=".34"/>
<circle cx="227.8" cy="61.7" r=".34"/>
<circle cx="200.7" cy="65.5" r=".34"/>
<circle cx="185.3" cy="133.1" r=".36"/>
<circle cx="185.3" cy="25" r=".36"/>
<circle cx="198.8" cy="28.9" r=".34"/>
<circle cx="200.7" cy="146.6" r=".36"/>
<circle cx="196.8" cy="146.6" r=".36"/>
<circle cx="191.1" cy="146.6" r=".36"/>
<circle cx="196.8" cy="119.6" r=".34"/>
<circle cx="198.8" cy="108" r=".36"/>
<circle cx="229.7" cy="108" r=".36"/>
<circle cx="200.7" cy="111.9" r=".34"/>
<circle cx="200.7" cy="21.1" r=".36"/>
<circle cx="227.7" cy="21.1" r=".36"/>
<circle cx="200.7" cy="38.5" r=".34"/>
<circle cx="200.7" cy="25" r=".34"/>
<circle cx="200.7" cy="42.3" r=".34"/>
<circle cx="200.7" cy="40.4" r=".36"/>
<circle cx="11.6" cy="108" r=".38"/>
<circle cx="5.7" cy="108" r=".36"/>
<circle cx="185.3" cy="127.3" r=".38"/>
</g>
<g font-size="3.6">
<text x="198.9" y="10">Level Shifters</text>
<text x="49.3" y="95.9">Bluetooth Power supply (2.2-4.8V rail + 1p8 IO supply)</text>
<text x="204.6" y="149">Power / Level Shifter</text>
<text x="115.5" y="170.6">Configuration Notes:</text>
</g>
<g font-size="3" fill="#00f">
<text x="226.5" y="6.9">&quot;H&quot;</text>
<text x="226.5" y="10.2">&quot;L&quot;</text>
<text x="235.8" y="6.9">A-&gt;B</text>
<text x="235.8" y="10.2">B-&gt;A</text>
</g>
<text font-size="3" x="53.1" y="123">VDDIO 1.8V 100mA</text>
<g font-size="2.5">
<text x="117.3" y="178.3">J3</text>
<text x="124.1" y="178.3">OPEN</text>
<text x="125.1" y="175.4">01-EM</text>
<text x="136.7" y="178.3">Install</text>
<text x="137.7" y="175.4">02-COM</text>
<text x="117.3" y="181.5">J4</text>
<text x="126.1" y="181.5">Install</text>
<text x="136.7" y="181.5">OPEN</text>
</g>
<g font-size="1.8">
<text x="203.2" y="24.6">14</text>
<text x="204.2" y="28.4">1</text>
<text x="221.4" y="28.4">12</text>
<text x="221.4" y="24.6">13</text>
<text x="204.2" y="34.2">4</text>
<text x="204.2" y="32.3">3</text>
<text x="204.2" y="30.3">2</text>
<text x="221.4" y="30.3">11</text>
<text x="221.4" y="32.3">10</text>
<text x="221.4" y="34.2">9</text>
<text x="203.2" y="38">15</text>
<text x="203.2" y="40">16</text>
<text x="204.2" y="41.9">5</text>
<text x="204.2" y="45.7">7</text>
<text x="204.2" y="43.9">6</text>
<text x="221.4" y="45.7">8</text>
<text x="203.2" y="65">14</text>
<text x="221.4" y="65">13</text>
<text x="204.2" y="70.9">2</text>
<text x="204.2" y="68.9">1</text>
<text x="221.4" y="68.9">12</text>
<text x="221.4" y="70.9">11</text>
<text x="204.2" y="74.7">4</text>
<text x="204.2" y="72.8">3</text>
<text x="221.4" y="72.8">10</text>
<text x="221.4" y="74.7">9</text>
<text x="203.2" y="78.6">15</text>
<text x="203.2" y="80.5">16</text>
<text x="204.2" y="82.5">5</text>
<text x="204.2" y="86.3">7</text>
<text x="204.2" y="84.3">6</text>
<text x="221.4" y="86.3">8</text>
<text x="11.2" y="95.9">1</text>
<text x="11.2" y="94">2</text>
<text x="22.8" y="95.9">1</text>
<text x="22.8" y="94">2</text>
<text x="30.4" y="110.3" transform="rotate(-90 30.4 110.3)">1</text>
<text x="32.3" y="110.3" transform="rotate(-90 32.3 110.3)">2</text>
<text x="203.2" y="111.4">14</text>
<text x="221.4" y="111.4">13</text>
<text x="204.2" y="119.1">3</text>
<text x="204.2" y="117.2">2</text>
<text x="204.2" y="115.2">1</text>
<text x="221.4" y="115.2">12</text>
<text x="221.4" y="117.2">11</text>
<text x="221.4" y="119.1">10</text>
<text x="130.8" y="120.7" transform="rotate(-90 130.8 120.7)">1</text>
<text x="132.7" y="120.7" transform="rotate(-90 132.7 120.7)">2</text>
<text x="203.2" y="124.9">15</text>
<text x="204.2" y="121.1">4</text>
<text x="221.4" y="121.1">9</text>
<text x="32.4" y="128.8">1</text>
<text x="41.9" y="128.8">2</text>
<text x="57.5" y="128.8">1</text>
<text x="72.8" y="128.8">5</text>
<text x="117.3" y="131.8" transform="rotate(-90 117.3 131.8)">1</text>
<text x="203.2" y="126.8">16</text>
<text x="204.2" y="128.8">5</text>
<text x="204.2" y="130.7">6</text>
<text x="57.5" y="132.6">3</text>
<text x="57.5" y="136.5">2</text>
<text x="72.8" y="136.5">4</text>
<text x="204.2" y="132.6">7</text>
<text x="221.4" y="132.6">8</text>
<text x="117.3" y="141.2" transform="rotate(-90 117.3 141.2)">2</text>
<text x="30.4" y="145.3" transform="rotate(-90 30.4 145.3)">1</text>
<text x="113.4" y="145.3" transform="rotate(-90 113.4 145.3)">1</text>
<text x="30.4" y="154.7" transform="rotate(-90 30.4 154.7)">2</text>
<text x="113.4" y="154.7" transform="rotate(-90 113.4 154.7)">2</text>
</g>
<g font-size="1.8" fill="#004080">
<text x="207.5" y="25.9">VCCA</text>
<text x="207.5" y="29.7">A1</text>
<text x="214.3" y="25.9">VCCB</text>
<text x="216.9" y="29.7">B1</text>
<text x="207.5" y="35.6">A4</text>
<text x="207.5" y="33.6">A3</text>
<text x="207.5" y="31.7">A2</text>
<text x="216.9" y="31.7">B2</text>
<text x="216.9" y="33.6">B3</text>
<text x="216.9" y="35.6">B4</text>
<text x="207.5" y="39.4">DIR1</text>
<text x="207.5" y="41.3">DIR2</text>
<text x="207.5" y="47.1">OE</text>
<text x="207.5" y="43.3">DIR3</text>
<text x="207.5" y="45.2">DIR4</text>
<text x="215.3" y="47.1">GND</text>
<text x="207.5" y="66.4">VCCA</text>
<text x="207.5" y="70.3">A1</text>
<text x="214.3" y="66.4">VCCB</text>
<text x="216.9" y="70.3">B1</text>
<text x="207.5" y="76">A4</text>
<text x="207.5" y="74.2">A3</text>
<text x="207.5" y="72.2">A2</text>
<text x="216.9" y="72.2">B2</text>
<text x="216.9" y="74.2">B3</text>
<text x="216.9" y="76">B4</text>
<text x="207.5" y="79.9">DIR1</text>
<text x="207.5" y="81.9">DIR2</text>
<text x="207.5" y="83.8">DIR3</text>
<text x="207.5" y="87.6">OE</text>
<text x="207.5" y="85.7">DIR4</text>
<text x="215.3" y="87.6">GND</text>
<text x="207.5" y="112.8">VCCA</text>
<text x="214.3" y="112.8">VCCB</text>
<text x="207.5" y="118.5">A2</text>
<text x="207.5" y="116.6">A1</text>
<text x="216.9" y="116.6">B1</text>
<text x="216.9" y="118.5">B2</text>
<text x="207.5" y="122.4">A4</text>
<text x="207.5" y="120.5">A3</text>
<text x="216.9" y="120.5">B3</text>
<text x="216.9" y="122.4">B4</text>
<text x="60.8" y="130.1">IN</text>
<text x="67" y="130.1">OUT</text>
<text x="207.5" y="126.3">DIR1</text>
<text x="207.5" y="128.2">DIR2</text>
<text x="207.5" y="130.1">DIR3</text>
<text x="60.8" y="134">EN</text>
<text x="60.8" y="137.9">GND NR/FB</text>
<text x="207.5" y="134">OE</text>
<text x="207.5" y="132.1">DIR4</text>
<text x="215.3" y="134">GND</text>
</g>
<g font-size="1.7">
<text x="196.5" y="17">VIO_HOST</text>
<text x="222.6" y="17">VDD_1V8_LS</text>
<text x="194.4" y="55.4">VIO_HOST</text>
<text x="222.4" y="55.2">VDD_1V8_LS</text>
<text x="6.3" y="84.2">VBAT_EDGE</text>
<text x="18.5" y="84.2">VBAT_MCU</text>
<text x="12" y="91.9">VBAT_EDGE</text>
<text x="23.5" y="91.9">VBAT_MCU</text>
<text x="3.5" y="98.2">VBAT</text>
<text x="194.4" y="101.8">VIO_HOST</text>
<text x="224.4" y="101.5">VDD_1V8_LS</text>
<text x="28" y="105.8">VBAT_CC</text>
<text x="108.7" y="113.6">1V8_IN</text>
<text x="41.5" y="115.2">VBAT_CC</text>
<text x="128.4" y="116.3">VDD_1V8</text>
<text x="147.7" y="126.1">VDD_1V8</text>
<text x="161.8" y="129">VIO_HOST</text>
<text x="66.8" y="134">1.8V</text>
<text x="145.8" y="140.6">VDD_1V8_32K</text>
<text x="144.4" y="150.2">VDD_1V8_LS</text>
<text x="213.7" y="171.2">Title</text>
<text x="221.4" y="173.2">CC2564MODNEM</text>
<text x="213.7" y="177.1">Size</text>
<text x="215.6" y="179">B</text>
<text x="221.4" y="177.1">Document Number</text>
<text x="221.4" y="179">&lt;Doc&gt;</text>
<text x="277.5" y="177.1">Rev</text>
<text x="279.1" y="179">V1.0</text>
<text x="213.7" y="182.8">Date:</text>
<text x="223.8" y="182.8">Tuesday, March 25, 2014</text>
<text x="252.3" y="182.8">Sheet</text>
<text x="262" y="182.8">1</text>
<text x="267.8" y="182.8">of</text>
<text x="273.6" y="182.8">1</text>
</g>
<g font-size="1.7" fill="#000080">
<text x="187.5" y="20.8">C11</text>
<text x="194.2" y="20.8">0.1uF 10V</text>
<text x="206.6" y="22.8">U2</text>
<text x="229.7" y="20.8">C12</text>
<text x="236.5" y="20.8">0.1uF 10V</text>
<text x="228.8" y="32.4">R13</text>
<text x="228.8" y="34.4">R14</text>
<text x="238.4" y="32.4">0</text>
<text x="238.4" y="34.4">0 SLOW_CLK_EXT_1V8</text>
<text x="187.3" y="46">R12</text>
<text x="196.9" y="46">10K</text>
<text x="206.6" y="49.8">SN74AVC4T774RSV</text>
<text x="184.4" y="61.4">C13</text>
<text x="190.3" y="60.8">0.1uF 10V</text>
<text x="206.6" y="63.3">U3</text>
<text x="229.7" y="61.4">C14</text>
<text x="236.5" y="61.4">0.1uF 10V</text>
<text x="13.5" y="89.8">J3</text>
<text x="25.1" y="89.4">J4</text>
<text x="189.2" y="86.5">R15</text>
<text x="198.9" y="86.5">10K</text>
<text x="206.6" y="90.4">SN74AVC4T774RSV</text>
<text x="30.9" y="103.9">J2</text>
<text x="185.8" y="107.7">C15</text>
<text x="190.9" y="107.7">0.1uF 10V</text>
<text x="230.7" y="107.7">C16</text>
<text x="237.5" y="107.7">0.1uF 10V</text>
<text x="206.6" y="109.7">U4</text>
<text x="30.1" y="116.4">R10</text>
<text x="104.2" y="118.4">TP3</text>
<text x="131.3" y="114.3">J1</text>
<text x="229.7" y="115.4">R21</text>
<text x="229.7" y="117.4">R22</text>
<text x="229.7" y="119.3">R23</text>
<text x="239.4" y="115.4">0</text>
<text x="239.4" y="117.4">0</text>
<text x="239.4" y="119.3">0</text>
<text x="29.5" y="120.2">0 0805 DNI</text>
<text x="35.7" y="125.1">FB1</text>
<text x="112.9" y="122.2">0 DNI</text>
<text x="113.9" y="120.2">R6</text>
<text x="229.7" y="121.3">R24</text>
<text x="239.4" y="121.3">0</text>
<text x="7.7" y="131.5">C5</text>
<text x="31.8" y="127">0402 70 ohm</text>
<text x="47.3" y="131.8">C7</text>
<text x="63.5" y="127">U1</text>
<text x="101" y="128.8">R5</text>
<text x="107.5" y="129">0</text>
<text x="131.1" y="131.8">0 0805 DNI</text>
<text x="132.1" y="128">R7</text>
<text x="7.2" y="133.2">10uF 6.3V 0603</text>
<text x="22.8" y="133.8">0.1uF 10V</text>
<text x="23.2" y="132">C6</text>
<text x="44" y="133.6">1uF 6.3V</text>
<text x="88.2" y="136.5">0.1uF 10V</text>
<text x="88.8" y="134.7">C9</text>
<text x="100.4" y="134.7">C10</text>
<text x="100.4" y="136.7">10uF 6.3V 0603</text>
<text x="119.7" y="136.7">0402 70 ohm</text>
<text x="119.7" y="134.7">FB2</text>
<text x="170.9" y="132.4">R18</text>
<text x="176.1" y="132.4">0 DNI</text>
<text x="206.6" y="136.7">SN74AVC4T774RSV</text>
<text x="31.7" y="140.6">680 1%(F)</text>
<text x="31.8" y="138.8">R4</text>
<text x="52.7" y="141.2">LP2985-18DBVR SOT23-5</text>
<text x="76.6" y="141.2">0.01uF 16V</text>
<text x="77.2" y="139.4">C8</text>
<text x="186.3" y="138.8">R19</text>
<text x="186.3" y="140.6">10K</text>
<text x="192.1" y="138.6">R11</text>
<text x="192.1" y="140.6">0 DNI</text>
<text x="201.8" y="138.8">R20</text>
<text x="201.8" y="140.7">10K</text>
<text x="34" y="148.3">D1</text>
<text x="115.8" y="148.3">FB3</text>
<text x="128.4" y="144">R8</text>
<text x="137.1" y="144.4">0</text>
<text x="34" y="150.6">(G) 0603</text>
<text x="115.8" y="150.2">0402 70 ohm</text>
<text x="128.6" y="155.4">R9</text>
<text x="136.5" y="156">0</text>
</g>
<g font-size="1.7" fill="#f00">
<text x="174.8" y="35.2">P1</text>
<text x="174.8" y="33.2">P1</text>
<text x="180.3" y="34.4">SLOW_CLK_EXT_3V3</text>
<text x="180.3" y="32.4">nSHUTDN_3V3</text>
<text x="243.1" y="32.4">nSHUTDOWN_1V8</text>
<text x="261.4" y="35.2">P3</text>
<text x="261.4" y="33.2">P1,3</text>
<text x="175.7" y="69.9">P1</text>
<text x="175.7" y="71.8">P1</text>
<text x="181.3" y="69.1">HCI_CTS_3V3</text>
<text x="181.3" y="71">HCI_RX_3V3</text>
<text x="244" y="71">HCI_RX_1V8</text>
<text x="244" y="69.1">HCI_CTS_1V8</text>
<text x="262.4" y="71.8">P1,3</text>
<text x="262.4" y="69.9">P1,3</text>
<text x="175.7" y="73.8">P1</text>
<text x="175.7" y="75.7">P1</text>
<text x="181.3" y="73">HCI_TX_3V3</text>
<text x="181.3" y="74.9">HCI_RTS_3V3</text>
<text x="244" y="73">HCI_TX_1V8</text>
<text x="244" y="74.9">HCI_RTS_1V8</text>
<text x="262.4" y="73.8">P1,3</text>
<text x="262.4" y="75.7">P1,3</text>
<text x="175.7" y="118.1">P1</text>
<text x="175.7" y="116.3">P1</text>
<text x="181.3" y="117.4">AUD_FSYNC_3V3</text>
<text x="181.3" y="115.4">AUD_CLK_3V3</text>
<text x="181.3" y="119.3">AUD_IN_3V3</text>
<text x="243.1" y="115.4">AUD_CLK_1V8</text>
<text x="243.1" y="117.4">AUD_FSYNC_1V8</text>
<text x="243.1" y="119.3">AUD_IN_1V8</text>
<text x="261.4" y="116.3">P1,3</text>
<text x="261.4" y="118.1">P1,3</text>
<text x="175.7" y="120.1">P1</text>
<text x="175.7" y="122">P1</text>
<text x="181.3" y="121.3">AUD_OUT_3V3</text>
<text x="243.1" y="121.3">AUD_OUT_1V8</text>
<text x="261.4" y="120.1">P1,3</text>
<text x="261.4" y="122">P1,3</text>
<text x="46.7" y="128.9">VIN</text>
<text x="76.7" y="128.9">VOUT</text>
</g>
<g font-size="1.4">
<text x="146.7" y="1.5">1</text>
<text x=".5" y="94.8">A</text>
<text x="292" y="94.8">A</text>
<text x="146.7" y="186.8">1</text>
</g>
</svg>
